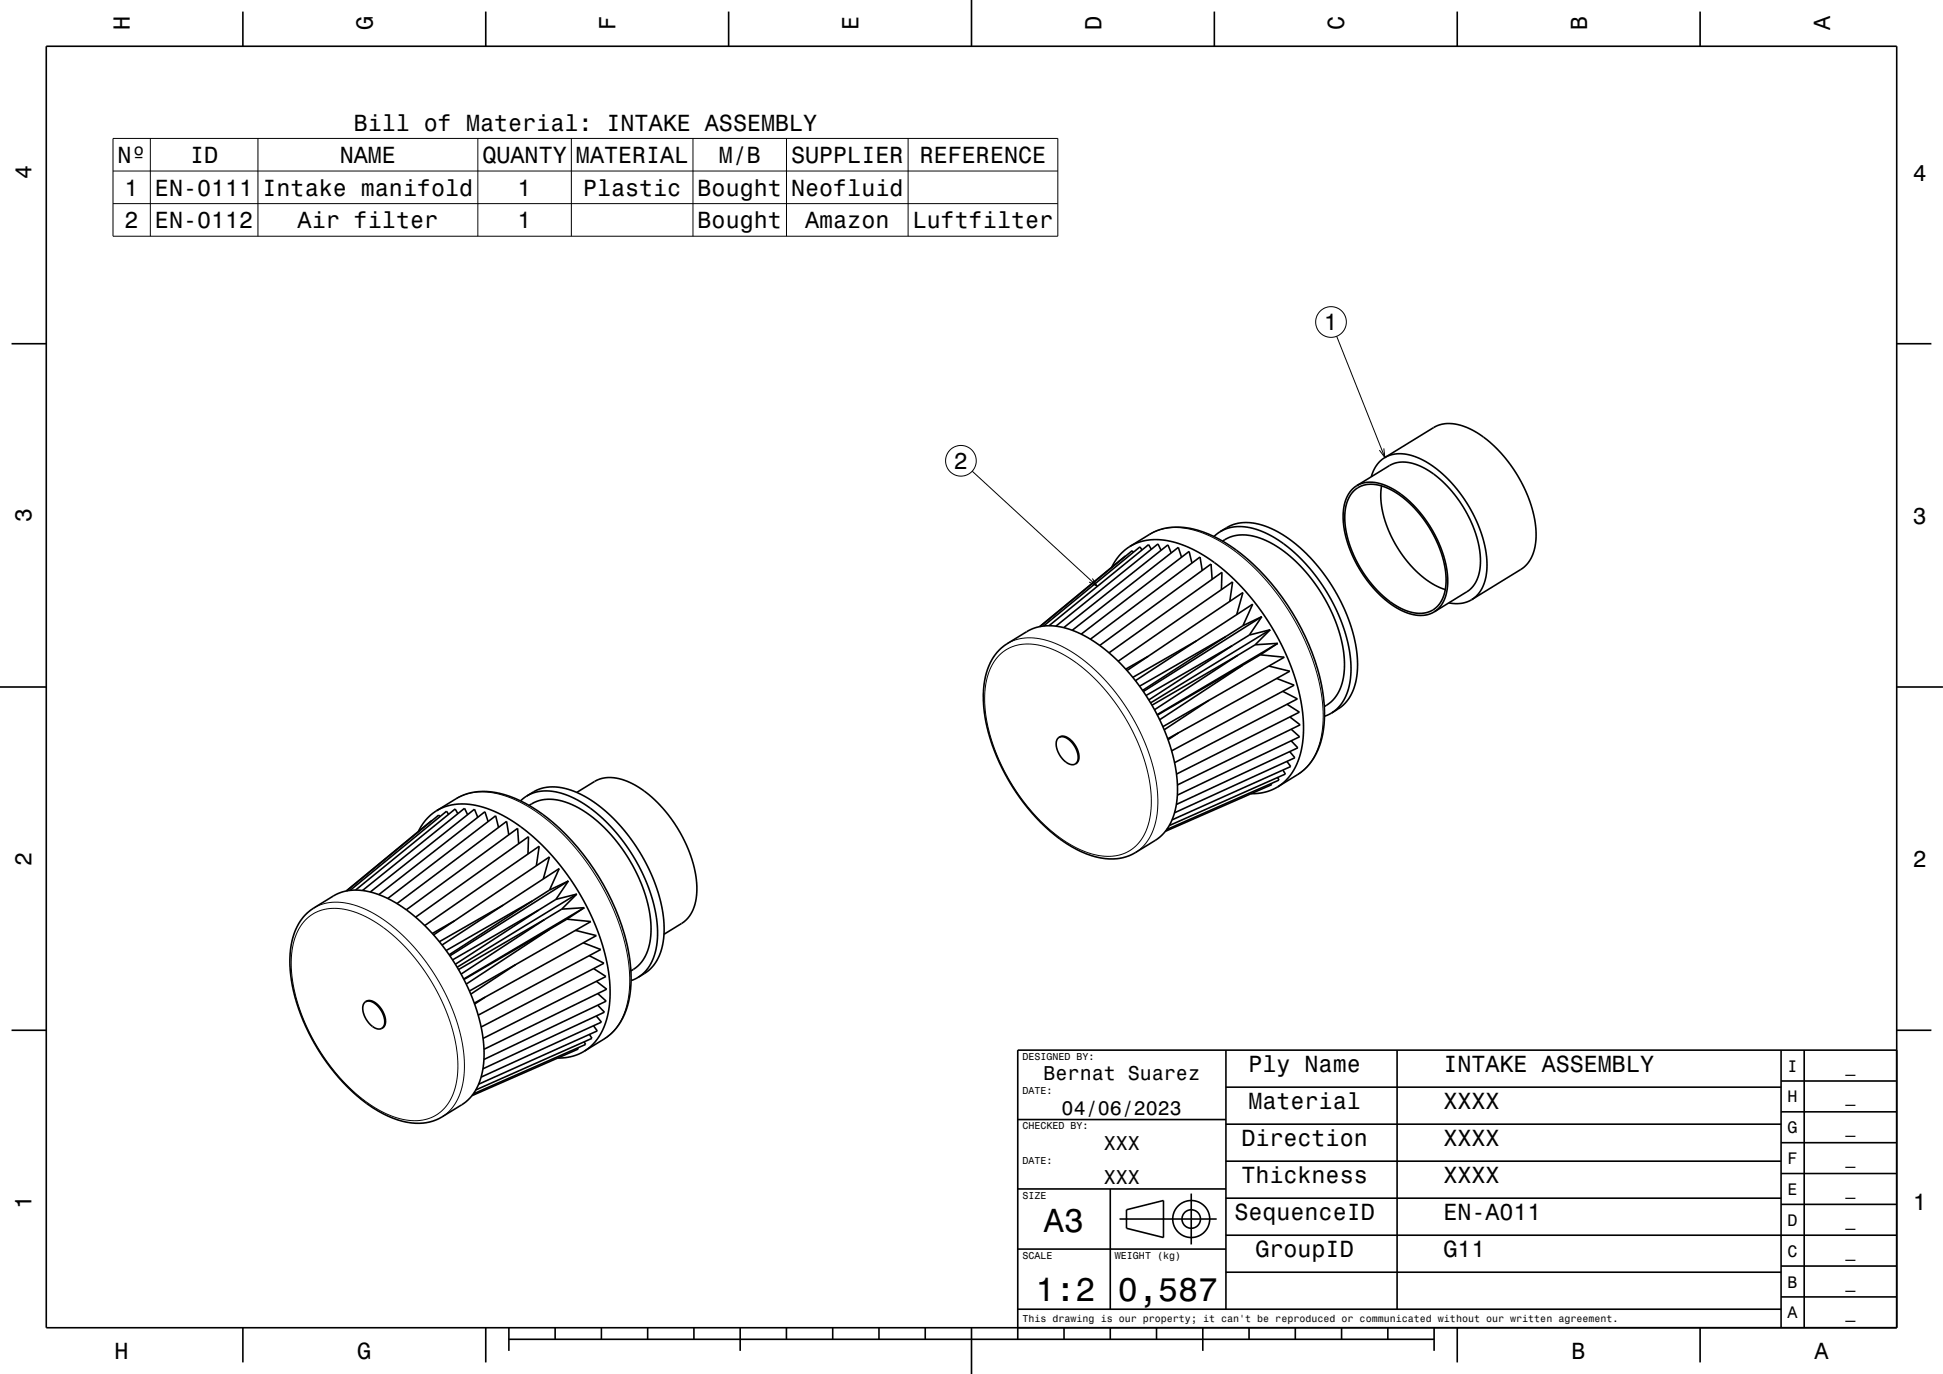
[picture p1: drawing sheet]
<svg xmlns="http://www.w3.org/2000/svg" width="420mm" height="297mm" viewBox="0 0 420 297" stroke-linecap="round" stroke-linejoin="round" font-family="sans-serif">
<g fill="none" stroke="#000" stroke-width=".35">
<path d="M10 10h400v277h-400zM52.5 2.5v7.5M105 2.5v7.5M157.5 2.5v7.5M210 0v10M262.5 2.5v7.5M315 2.5v7.5M367.5 2.5v7.5M2.5 74.3h7.5M410 74.3h7.5M299.3 98.9l1.8-.7 2-.1 2.3 .4 2.6 1.2 2.5 1.6 2.6 2.3 2.2 2.6 2 2.8 1.5 2.9 1.4 3.4 .8 3.1 .4 2.9-.1 2.7-.6 2.3-1.1 2-1.5 1.3M299.3 98.9l-.9 .7-.8 1-.7 1.2-.5 1.3"/>
<path d="M299.3 98.9l10.8-6.6 2-.7h2.2l2.5 .7 2.5 1.2 2.3 1.7 3.1 2.9 2.9 4 2.1 3.9 1.6 4.5 .7 4.1v2l-.2 1.6-.5 1.6-.6 1.3-.9 1.1-1 .9M244.2 118.1l1.6-.8 1.5-.4 1.8-.2h1.9l1.9 .3 2.2 .6 3.9 1.7 4.3 2.9 4.1 3.7 3.8 4.3 3.4 4.9 2.9 5.3 2.2 5.4 1.4 5.3 .6 4.8-.1 4.7-.4 1.9-.6 2-.7 1.6-1.1 1.6-1.2 1.3-1.4 1.1M244.2 118.1l-1.1 .8-1.1 1.1-1.7 2.6M244.2 118.1l4.3-2.6a13.1 13.1 0 0 1 11.6-.5 37.4 37.4 0 0 1 15.9 12.6 47 47 0 0 1 10.3 25.6 17 17 0 0 1-3.8 12.6l-1.3 1.2-5 3.1M245 119.4l-.3-.4-19.9 16.4M246.9 118.9l-.5-.7-20.8 17.1M248.9 118.7l-.6-1-21.5 17.6M251 119l-.7-1.4-22.1 17.8M253.2 119.5l-.7-1.7-22.6 17.9M263.7 114.9l2.7-1.4 2.6-.5 3 .3 3.5 1.3 3.7 2.3 3.2 2.8 3.1 3.5 2.7 3.9 2.1 3.9 1.8 4.5 1 4.2 .4 4.1-.4 3.5-.4 1.5-.7 1.5-1.6 2.1-2.6 1.7M263.7 114.9l-1.3 1.1M263.7 114.9l1.2-.6 1.3-.3 1.4-.2 1.4 .1 3.2 .7 3 1.5 3.1 2.1 3.1 2.7 2.8 3.3 2.6 3.7 2 3.7 1.6 4.1 1.1 4 .5 4-.1 3.4-.8 2.8-.6 1.4-.8 1.1-1.9 1.7"/>
<path d="M264.3 117l2.1-1.1 2.5-.3 2.8 .5 2.8 1.2 3 1.9 3.1 2.6 2.7 3.1 2.4 3.5 2.1 3.7 1.5 3.8 .9 3.8 .4 3.5-.2 3.2-.8 2.7-1.4 2.2-1.9 1.4M292.5 106.2l1.5-1 1.6-.5 2.1 .1 2.2 .7 2.3 1.3 2.1 1.6 2.1 2.2 2 2.5 1.6 2.8 1.2 2.7 .9 2.7 .4 2.8v2.4l-.4 2.2-.9 1.8-1.2 1.2-1.4 .7-1.8 .2-1.9-.3-1.9-.7-2.2-1.3-2-1.6-2.1-2.2-1.7-2.2-1.5-2.5-1.2-2.5-.9-2.7-.6-2.6-.1-2.2 .2-2.3 .7-2zM293.3 105l-1.4 1.2-1 1.8-.5 2.1v2.5l.4 2.8 .7 2.7 1.3 2.9 1.4 2.6 1.8 2.4 2.1 2.4 2.2 1.9 2.1 1.4 2.1 .9 2.1 .4 2-.1 1.4-.6M293.3 105l1.5-.6 1.8-.2 2.2 .5 2.3 1 2.1 1.4 2.2 1.9 2.1 2.4 1.8 2.7 1.4 2.6 1.1 2.7 .8 2.9 .3 2.7-.1 2.3-.5 2.2-.9 1.5-1.4 1.3M293.3 105l7.7-4.7 1.6-.4 2.1 .1 2.9 1 3.2 2.1 3 3 2.6 3.6 1.9 3.8 1.2 3.8 .5 3.6v1.7l-.3 1.6-.8 1.7-1.1 1.5-7.8 4.9M298.6 105l-.1 2.9 .6 3.6 1.2 3.4 1.9 3.7 2.2 3 2.5 2.6 2.8 2 2.7 1.2M243.3 120.2l-18.6 15.3M255.4 120.4l-.7-2.1-22.9 17.9M257.7 121.7l-.7-2.5-23.3 17.9M258.6 138.5l-13.7 7.9M259.9 123.3l-.5-2.9-23.7 17.8M262 125.2l-.2-3.3-24.1 17.6"/>
<path d="M264 127.5l.1-3.8-24.4 17.4M265 137.6l-18 11.6M265 137.6l-18.7 10.7M265.8 130l.6-4.2-24.7 17.1M266.4 139.5l-18.1 11.8M266.4 139.5l-18.7 10.8M267.3 132.9l1.4-4.8-25.1 16.8M268.7 135.2l-3.7 2.4M268.7 135.2l2.1-4.6-25.4 16.5M270.1 137.3l-3.7 2.2M271.3 139.4l-3.7 2.2M272.8 133.3l-2.7 4"/>
<path d="M272.8 133.3l-25.7 16.2M272.8 133.3l-4.1 1.9M274.6 136.1l-3.3 3.3M274.6 136.1l-25.9 15.8M274.6 136.1l-4.5 1.2M276.2 139.1l-3.8 2.4M276.2 139.1l-26.1 15.4M276.2 139.1l-4.9 .3M318.1 129.6l-1.1 .6-1.3 .2-2.5-.1M328.8 123.1l-10.7 6.5M0 148.5h10M215.9 140.6l1.8-1.4 4.4-2.8 1.7-.7 1.5-.3 1.7-.1 1.9 .2 1.9 .4 2 .8 2.2 1 2.3 1.5 2.3 1.8 4 3.9 3.8 4.9 1.7 2.8 1.6 3 2.2 5.4 .7 2.7 .6 2.8 .3 2.7v2.6l-.2 2.2-.5 1.9-.6 1.6-1 1.7-.9 1.2-1.1 1-4.8 2.9a11.6 11.6 0 0 1-10.6 .3 35.4 35.4 0 0 1-16-14.6 37 37 0 0 1-6.2-21 13.2 13.2 0 0 1 3.3-8.4z"/>
<path d="M228.9 159.4a2.16 2.16 0 0 1 2.8 .8 4.2 4.2 0 0 1 1.2 4.5l-.5 .4M228.9 159.4a2.7 2.7 0 0 1 3.1 1.5 3.6 3.6 0 0 1 .7 4.1l-.3 .1M228.9 159.4a2.81 2.81 0 0 0 0 3.6 3.5 3.5 0 0 0 3.3 2.2l.2-.1M248.1 141.9l-4.8 2.7M254.8 158.4l-2.3 1.5M261.3 151.4l-9.6 6.3M267.6 141.6l-18 11.8M267.6 141.6l-18.6 10.8M268.7 143.7l-18 11.9M268.7 143.7l-18.5 10.9M272.4 141.5l5.2 .6-26.2 15M272.4 141.5l-3.7 2.2"/>
<path d="M274.3 144l4.5 1.1-26.4 14.6M276 146.7l3.8 1.4-26.5 14.2M277.3 149.4l3.1 1.7-26.5 13.8M278.2 152.2l2.7 1.7-26.6 13.4M278.8 155l2.2 1.7-26.5 13M279.1 157.6l1.8 1.7-26.4 12.6M287.8 154.1l-1.5 .7M410 148.5h10M93.4 177.4l-18.6 15.2M94.4 175.3l1.5-.8 1.7-.5 1.9-.2h1.7l2 .4 1.9 .5 2.2 .9 2.3 1.2 4.3 3 3.9 3.5 3.7 4.3 3.4 4.9 2.9 5.5 2 4.9 1.4 5.1 .7 5.3-.2 4.6-.5 2-.6 1.9-.7 1.6-1.1 1.6-1.2 1.2-1.3 1M94.4 175.3l-1.2 .8-1.1 1.1-1.7 2.6M94.4 175.3l4.2-2.7a13.1 13.1 0 0 1 11.6-.5 37.3 37.3 0 0 1 15.9 12.6 47 47 0 0 1 10.3 25.7 17 17 0 0 1-3.8 12.5l-1.3 1.2-5 3.1"/>
<path d="M95.1 176.5l-.3-.3-19.9 16.4M97 176l-.5-.6-20.8 17.1M99 175.9l-.6-1-21.5 17.5M101.1 176.1l-.7-1.4-22 17.8M103.3 176.7l-.7-1.8-22.6 17.9M105.5 177.6l-.7-2.1-22.9 17.9M107.8 178.9l-.7-2.6-23.3 17.9M113.8 172.1l2.7-1.5 2.4-.5h1.6l1.6 .3 3.3 1.2 3.5 2.2 3.3 2.7 3.2 3.6 2.9 4.1 2.1 3.9 1.8 4.8 1 4.1 .4 4.2-.5 3.6-1.1 2.8-1.6 2-2.5 1.7M113.8 172.1l-1.3 1M113.8 172.1l1.1-.6 1.4-.4 2.5-.1 3 .6 3.2 1.4 3.4 2.3 3.1 2.8 2.8 3.3 2.4 3.5 2.3 4.1 1.5 3.8 1.2 4.2 .4 3.6-.1 3.5-.8 3-1.3 2.4-1 1-1 .8M114.4 174.1l2.1-1 2.4-.3 2.9 .5 3 1.2 3 1.9 2.9 2.6 2.7 3.1 2.6 3.6 2.1 4 1.3 3.6 1 4 .3 3.5-.3 3.1-.8 2.5-1.3 2-1.9 1.5M124.7 171.3l4-2.5 1.4-.5 2.3-.2 2.6 .6 3 1.5 2.9 2.1 3.1 3.3 2.5 3.4 2 4 1.4 3.8 .7 3.7-.1 3.3-.6 2.5-1.2 2.1-1.1 1.1-4.1 2.5"/>
<path d="M274.8 169.4l.1 .2-23 10.1M276.2 168.1l.3 .5-24.3 10.7M276.2 170.1l-2.6 1.1-3.1 .4M277.3 166.5l.6 .8-25.2 11.2M278.2 164.6l.8 1.1-25.6 11.5M278.8 162.5l1.1 1.3-26 11.9M279.1 160.1l1.4 1.5-26.2 12.3M66.1 197.7l1.7-1.4 4.4-2.7 1.7-.8 1.6-.3 1.8-.1 1.7 .2 1.7 .4 2.3 .8 2.2 1.2 2.3 1.4 2 1.6 4 3.9 2.1 2.4 1.9 2.6 1.7 2.8 1.5 2.8 2.3 5.7 1.3 5.2 .3 3v2.4l-.2 2.2-.5 2.2-.6 1.6-1 1.7-1.9 1.9-4.9 3a11.6 11.6 0 0 1-10.6 .3 34.9 34.9 0 0 1-15.2-13.4 38.8 38.8 0 0 1-7-21 13.9 13.9 0 0 1 3.4-9.6zM98.3 199l-4.8 2.8M108.8 195.7l-13.8 7.9M110 180.5l-.5-3-23.7 17.8M112.1 182.4l-.2-3.3-24.1 17.6"/>
<path d="M114.1 184.6l.1-3.7-24.4 17.4M115.1 194.7l-18 11.7M115.1 194.7l-18.7 10.8M115.9 187.1l.7-4.2-24.8 17.2M116.5 196.7l-18.1 11.7M116.5 196.7l-18.7 10.8M117.4 190l1.4-4.8-25.1 16.9M117.7 198.8l-18 11.8M117.7 198.8l-18.6 10.8M118.8 192.4l-3.7 2.3M118.8 192.4l2.1-4.7-25.4 16.6M120.2 194.4l-3.7 2.3"/>
<path d="M121.4 196.5l-3.7 2.3M122.5 198.7l-22.2 13M122.5 198.7l5.2 .5-26.2 15M122.9 190.4l-2.7 4M122.9 190.4l-25.7 16.2M122.9 190.4l-4.1 2M124.7 193.3l-3.3 3.2M124.7 193.3l-25.9 15.8M124.7 193.3l-4.5 1.1M126.3 196.2l-3.8 2.5M126.3 196.2l-26.1 15.4M126.3 196.2l-4.9 .3"/>
<path d="M79 216.5a2.17 2.17 0 0 1 2.8 .9 4.2 4.2 0 0 1 1.2 4.5l-.4 .4M79 216.5a2.7 2.7 0 0 1 3.1 1.5 3.6 3.6 0 0 1 .7 4.1l-.2 .2M79 216.5a2.82 2.82 0 0 0 0 3.6 3.5 3.5 0 0 0 3.3 2.3l.3-.1M104.9 215.5l-2.3 1.5M111.4 208.5l-9.6 6.4M118.8 200.9l-18 11.8M124.4 201.1l4.5 1.1-26.4 14.6M126.1 203.8l3.8 1.4-26.5 14.2M127.4 206.6l3.2 1.6-26.6 13.8M128.3 209.4l2.7 1.7-26.6 13.4M128.9 219.6l1.1 1.3-26 11.9M128.9 212.1l2.2 1.7-26.5 13"/>
<path d="M129.2 217.3l1.5 1.5-26.3 12.2M129.2 214.8l1.8 1.6-26.4 12.6M137.9 211.3l-1.5 .7M2.5 222.7h7.5M124.9 226.5l.1 .3-23 10M126.3 225.2l.3 .6-24.3 10.7M126.3 227.2l-2.5 1.1-1.4 .3-1.8 .1M127.4 223.6l.6 .9-25.2 11.1M128.3 221.7l.8 1.1-25.6 11.6M265 235h120M265 227v56M302 227v56"/>
<path d="M385 233.7h25M385 227v60M390 227v60M410 222.7h7.5M410 227h-190v62.5M220 257h45M220 242h45M240 257v26M257.5 258v11M265 259h120M265 251h120M265 243h120"/>
<path d="M385 253.7h25M385 247h25M385 240.3h25M220 270h45M242 263.5h21M243.5 261.5l8-2v8l-8-2zM265 275h120M265 267h145M385 273.7h25M385 260.3h25M52.5 287v7.5M105 287v7.5"/>
<path d="M110 289.5h200M110 287v5M120 287v2.5M130 287v2.5M140 287v2.5M150 287v2.5M160 287v5M170 287v2.5M180 287v2.5M190 287v2.5M200 287v2.5M210 287v10"/>
<path d="M220 283h165M230 287v2.5M240 287v2.5M250 287v2.5M260 287v5M270 287v2.5M280 287v2.5M290 287v2.5M300 287v2.5M310 287v5M315 287v7.5M367.5 287v7.5"/>
<path d="M385 280.3h25"/>
<circle cx="257.5" cy="263.5" r="2"/>
<circle cx="257.5" cy="263.5" r="4"/>
</g>
<g fill="none" stroke="#000" stroke-width=".22">
<path d="M24.4 29.9h204.3v21.2h-204.3zM24.4 37h204.3M32.5 29.9v21.2M55.8 29.9v21.2M103.3 29.9v21.2M123.5 29.9v21.2M149.8 29.9v21.2M170 29.9v21.2M196.3 29.9v21.2M24.4 44h204.3M288.9 72.7l10.5 26.2M299.1 96.9l.3 2-1.2-1.6"/>
<path d="M210.2 101.9l27 24.8M248.5 115.5l1.4-.7 1.8-.5 1.6-.3 1.7 .1 1.8 .2 2.1 .6 2.3 .8 2.1 1.1 4.4 2.9 4.1 3.7 3.7 4.2 3.4 4.9 2.8 5.3 2.2 5.4 1.4 5.1 .7 5.2-.2 4.6-.5 2.3-.5 1.7-.8 1.5-1 1.6-1.2 1.3-1.4 1M217.7 139.2l1.4-.7 1.3-.4 1.6-.2h1.4l3.4 .7 3.6 1.6 3.7 2.4 3.8 3.4 3.3 3.8 2.9 4.1 2.6 4.8 1.8 4.5 1.2 4.6 .6 4.5-.2 4-.9 3.3-.7 1.5-.9 1.2-1 1.2-1.2 .8M236.1 125.1l1.1 1.6-1.8-.9M216 141.7l1-.9 1.3-.8 1.7-.6 1.4-.2 3 .2 3.6 1.2 3.5 1.9 3.6 2.7 3.3 3.4 3.3 4.2 2.9 4.7 2 4.5 1.4 4.5 .8 4.5v4l-.7 3.6-.7 1.6-.7 1.3-1 1.2-1.1 .9-1.2 .7-1.2 .5-1.5 .2-1.5 .1-3.2-.5-3.2-1.3-3.3-2-3.5-2.8-3.2-3.3-2.8-3.7-2.5-4.1-2.1-4.4-1.4-4.3-.9-4.1-.2-4.3 .4-3.3 1-2.9 .7-1.3zM98.6 172.6l1.5-.7 1.7-.5 1.7-.2h1.9l2 .3 2 .6 2.3 .9 2.1 1.1 4.4 3 4 3.8 3.8 4.4 3.1 4.6 3 5.4 2 5.2 1.4 5.3 .6 4.9v2.3l-.2 2.4-.4 1.9-.6 1.9-.8 1.7-.9 1.4-1.3 1.3-1.4 1M66.3 198.6l1.1-.9 1.3-.7 1.5-.4 1.5-.2h1.7l1.6 .3 3.5 1.2 3.7 2.1 3.5 2.8 3.4 3.6 2.9 3.8 2.5 4.3 2.3 4.9 1.4 4.7 .7 4.5v4.1l-.8 3.5-.7 1.4-.8 1.3-1 1.2-1 .8-2.3 1-1.6 .3h-1.4l-3.1-.4-3.4-1.4-3.8-2.3-3.1-2.6-3.4-3.7-2.7-3.6-2.3-3.9-2-4.2-1.5-4.5-.8-4.1-.2-3.9 .4-3.6 1.1-3 .8-1.3zM67.8 196.3l1.2-.6 1.4-.5 1.6-.2h1.5l1.8 .3 1.7 .5 3.7 1.6 3.7 2.5 3.4 3 3.5 4 3 4.3 2.5 4.6 1.9 4.7 1.1 4.3 .6 4.4-.2 3.8-.8 3.5-.6 1.3-1 1.5-1 1.2-1.3 .9"/>
<circle cx="287.7" cy="69.6" r="3.3"/>
<circle cx="207.7" cy="99.6" r="3.3"/>
</g>
<g font-size="7.2">
<text x="225.7" y="266.3">A3</text>
<text x="223.8" y="281.3">1:2</text>
<text x="241.7" y="281.3">0,587</text>
</g>
<g font-size="5">
<text x="28.1" y="6.5" transform="rotate(-90 28.1 6.5)">H</text>
<text x="80.6" y="6.5" transform="rotate(-90 80.6 6.5)">G</text>
<text x="133.1" y="6.5" transform="rotate(-90 133.1 6.5)">F</text>
<text x="185.6" y="6.5" transform="rotate(-90 185.6 6.5)">E</text>
<text x="238.1" y="6.5" transform="rotate(-90 238.1 6.5)">D</text>
<text x="290.6" y="6.5" transform="rotate(-90 290.6 6.5)">C</text>
<text x="343.1" y="6.5" transform="rotate(-90 343.1 6.5)">B</text>
<text x="395.6" y="6.5" transform="rotate(-90 395.6 6.5)">A</text>
<text x="76.5" y="28.2">Bill of Material: INTAKE ASSEMBLY</text>
<text x="25.4" y="35.3">Nº</text>
<text x="41.1" y="35.3">ID</text>
<text x="73.4" y="35.3">NAME</text>
<text x="104.3" y="35.3">QUANTY</text>
<text x="124.5" y="35.3">MATERIAL</text>
<text x="155.3" y="35.3">M/B</text>
<text x="171" y="35.3">SUPPLIER</text>
<text x="198.8" y="35.3">REFERENCE</text>
<text x="6.8" y="38.7" transform="rotate(-90 6.8 38.7)">4</text>
<text x="413.5" y="39">4</text>
<text x="26.9" y="42.3">1</text>
<text x="33.5" y="42.3">EN-0111</text>
<text x="56.8" y="42.3">Intake manifold</text>
<text x="111.9" y="42.3">1</text>
<text x="126" y="42.3">Plastic</text>
<text x="150.8" y="42.3">Bought</text>
<text x="171" y="42.3">Neofluid</text>
<text x="26.9" y="49.4">2</text>
<text x="33.5" y="49.4">EN-0112</text>
<text x="64.3" y="49.4">Air filter</text>
<text x="111.9" y="49.4">1</text>
<text x="150.8" y="49.4">Bought</text>
<text x="174" y="49.4">Amazon</text>
<text x="197.3" y="49.4">Luftfilter</text>
<text x="286.2" y="71.4">1</text>
<text x="206.2" y="101.4">2</text>
<text x="6.8" y="112.9" transform="rotate(-90 6.8 112.9)">3</text>
<text x="413.5" y="113.2">3</text>
<text x="6.8" y="187.1" transform="rotate(-90 6.8 187.1)">2</text>
<text x="413.5" y="187.4">2</text>
<text x="269.9" y="231.8">Ply Name</text>
<text x="312" y="231.8">INTAKE ASSEMBLY</text>
<text x="269.9" y="239.8">Material</text>
<text x="312" y="239.8">XXXX</text>
<text x="268.3" y="247.8">Direction</text>
<text x="312" y="247.8">XXXX</text>
<text x="268.3" y="255.8">Thickness</text>
<text x="312" y="255.8">XXXX</text>
<text x="6.8" y="261.3" transform="rotate(-90 6.8 261.3)">1</text>
<text x="266.8" y="263.8">SequenceID</text>
<text x="312" y="263.8">EN-A011</text>
<text x="413.5" y="261.6">1</text>
<text x="271.4" y="271.8">GroupID</text>
<text x="312" y="271.8">G11</text>
<text x="24.7" y="293.8">H</text>
<text x="77.2" y="293.8">G</text>
<text x="339.7" y="293.8">B</text>
<text x="392.2" y="293.8">A</text>
</g>
<g font-size="4.3">
<text x="225.6" y="233.5">Bernat Suarez</text>
<text x="229.5" y="241">04/06/2023</text>
<text x="238.6" y="248.5">XXX</text>
<text x="238.6" y="256">XXX</text>
</g>
<g font-size="3.6">
<text x="386.4" y="231.6">I</text>
<text x="398.9" y="231.6">_</text>
<text x="386.4" y="238.3">H</text>
<text x="398.9" y="238.3">_</text>
<text x="386.4" y="245">G</text>
<text x="398.9" y="245">_</text>
<text x="386.4" y="251.6">F</text>
<text x="398.9" y="251.6">_</text>
<text x="386.4" y="258.3">E</text>
<text x="398.9" y="258.3">_</text>
<text x="386.4" y="265">D</text>
<text x="398.9" y="265">_</text>
<text x="386.4" y="271.6">C</text>
<text x="398.9" y="271.6">_</text>
<text x="386.4" y="278.3">B</text>
<text x="398.9" y="278.3">_</text>
<text x="386.4" y="285">A</text>
<text x="398.9" y="285">_</text>
</g>
<g font-size="2.2">
<text x="221" y="229.1">DESIGNED BY:</text>
<text x="221" y="236.6">DATE:</text>
<text x="221" y="244.1">CHECKED BY:</text>
<text x="221" y="251.6">DATE:</text>
<text x="221" y="259.1">SIZE</text>
<text x="221" y="272.1">SCALE</text>
<text x="241" y="272.1">WEIGHT (kg)</text>
<text x="221" y="285.8">This drawing is our property; it can't be reproduced or communicated without our written agreement.</text>
</g>
</svg>
